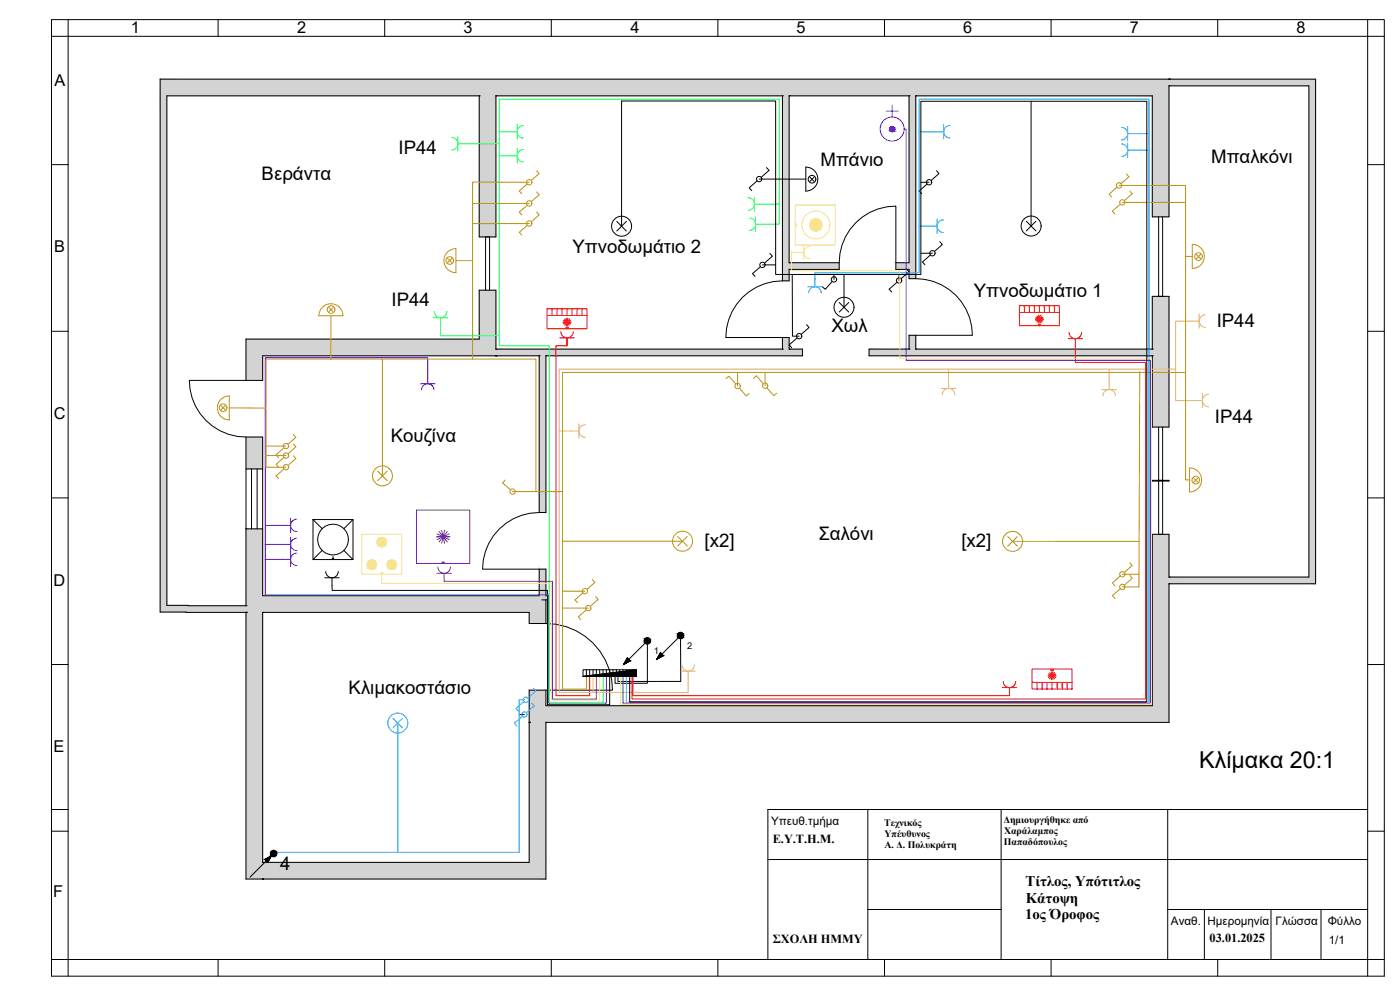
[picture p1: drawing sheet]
<svg xmlns="http://www.w3.org/2000/svg" width="420mm" height="297mm" viewBox="0 0 420 297" stroke-linecap="round" stroke-linejoin="round" font-family="sans-serif">
<!-- layer: 0 -->
<g fill="none" stroke="#000" stroke-width=".3">
<path d="M15.5 5.9h399.9v287h-399.9zM15.5 10.9h399.9M20.4 5.9v287M65.4 5.9v5M115.5 5.9v5M165.4 5.9v5M215.4 5.9v5M265.5 5.9v5M315.4 5.9v5M365.5 5.9v5M410.5 5.9v287M15.5 49.4h4.9"/>
<path d="M410.5 49.4h4.9M15.5 99.4h4.9M410.5 99.4h4.9M15.5 149.4h4.9M410.5 149.4h4.9M15.5 199.4h4.9M410.5 199.4h4.9M15.5 242.9h4.9M15.5 249.4h4.9M230.5 257.9h180M260.4 242.9v45M300.5 242.9v45"/>
<path d="M350.4 257.9h.1M350.4 242.9v45M410.5 242.9h-180v45M410.5 249.4h4.9M260.4 272.9h40.1M350.4 272.9h.1M350.4 272.9h60.1M361.5 272.9v15M381.4 272.9v15M396.5 272.9v15M15.5 287.9h399.9M65.4 287.9v5"/>
<path d="M115.5 287.9v5M165.4 287.9v5M215.4 287.9v5M265.5 287.9v5M315.4 287.9v5M365.5 287.9v5"/>
</g>
<!-- layer: __TS__Wall -->
<g fill="none" stroke="#d3d3d3" stroke-width=".3">
<path d="M48.1 23.8h302.7l-5 5h-295.7zM48.1 23.8l2 5v152.8l-2 2zM143.8 28.8h5v42.3h-5zM234.8 28.8h2v55.5h-2zM272.8 28.8h2v54.8h-2zM345.8 28.8l5-5v41.3h-5zM350.8 23.8h44l-2 2h-42zM392.8 25.8l2-2v151.4l-2-2zM236.8 78.8h15.1v2h-15.1zM268.9 78.8h4.9v2h-4.9zM143.8 87.1h5v19.7l-5-5zM345.8 88.9h5v39.2h-5z"/>
<path d="M73.8 101.8l5 5v7.3h-5zM73.8 101.8h70l5 5h-70zM148.8 104.8h92v2h-92zM161.8 106.8h2v47h-2zM234.8 101.3h2v3.5h-2zM260.8 104.8h85v2h-85zM272.8 100.6h2v4.2h-2zM73.8 131.1h5v9.6h-5zM73.8 158.7h5v20l-5 5zM345.8 144.1h5v.2h-5zM161.8 170.8h2v9.2h-2zM345.8 160.3h5v56.4l-5-5z"/>
<path d="M350.8 173.2h42l2 2h-44zM50.1 181.6h6.4v2h-8.4zM55.8 181.7h18v2h-18zM73.8 183.7l5-5h85l-5 5zM73.8 183.7h5v80h-5zM158.8 183.7l5-5v8.4h-5zM158.8 207.1h5v4.6l-5 5zM158.8 216.7l5-5h182l5 5zM158.8 216.7h5v47l-5-5zM78.8 258.7h80l5 5h-85z"/>
</g>
<g fill="#d3d3d3" stroke="#d3d3d3" stroke-width=".3">
<path d="M73.8 101.8l5 5h-5z"/>
<path d="M73.8 158.7h5v20z"/>
<path d="M158.8 207.1h5v4.6z"/>
<path d="M158.8 183.7l5-5v5z"/>
<path d="M143.8 87.1h5v14.7z"/>
<path d="M394.8 23.8v2h-2z"/>
<path d="M392.8 25.8h2v147.4z"/>
<path d="M345.8 160.3h5v51.4z"/>
<path d="M48.1 23.8l2 5h-2z"/>
<path d="M48.1 28.8h2v152.8z"/>
<path d="M345.8 28.8l5-5v5z"/>
<path d="M158.8 216.7h5v42z"/>
<path d="M268.9 78.8l4.9 2v-2zM268.9 78.8l4.9 2h-4.9z"/>
<path d="M73.8 106.8l5 7.3v-7.3zM73.8 106.8l5 7.3h-5z"/>
<path d="M73.8 131.1l5 9.6v-9.6zM73.8 131.1l5 9.6h-5z"/>
<path d="M73.8 158.7v20h5zM73.8 178.7h5l-5 5z"/>
<path d="M158.8 207.1v4.6h5zM158.8 211.7h5l-5 5z"/>
<path d="M78.8 178.7l80 5 5-5zM78.8 178.7l80 5h-85z"/>
<path d="M148.8 104.8l92 2v-2zM148.8 104.8l92 2h-92z"/>
<path d="M158.8 183.7l5 3.4v-3.4zM158.8 183.7l5 3.4h-5z"/>
<path d="M236.8 78.8l15.1 2v-2zM236.8 78.8l15.1 2h-15.1z"/>
<path d="M260.8 104.8l85 2v-2zM260.8 104.8l85 2h-85z"/>
<path d="M73.8 101.8l75 5-5-5zM73.8 101.8l75 5h-70z"/>
<path d="M272.8 28.8l2 54.8v-54.8zM272.8 28.8l2 54.8h-2z"/>
<path d="M161.8 106.8l2 47v-47zM161.8 106.8l2 47h-2z"/>
<path d="M143.8 87.1v14.7h5zM143.8 101.8h5v5z"/>
<path d="M143.8 28.8l5 42.3v-42.3zM143.8 28.8l5 42.3h-5z"/>
<path d="M163.8 211.7l187 5-5-5zM158.8 216.7l5-5 187 5z"/>
<path d="M272.8 100.6l2 4.2v-4.2zM272.8 100.6l2 4.2h-2z"/>
<path d="M55.8 181.7l18 2v-2zM55.8 181.7l18 2h-18z"/>
<path d="M48.1 23.8l297.7 5 5-5zM48.1 23.8l297.7 5h-295.7z"/>
<path d="M234.8 101.3l2 3.5v-3.5zM234.8 101.3l2 3.5h-2z"/>
<path d="M234.8 28.8l2 55.5v-55.5zM234.8 28.8l2 55.5h-2z"/>
<path d="M350.8 23.8l42 2 2-2zM350.8 23.8l42 2h-42z"/>
<path d="M350.8 173.2l44 2-2-2zM350.8 173.2l44 2h-44z"/>
<path d="M161.8 170.8l2 9.2v-9.2zM161.8 170.8l2 9.2h-2z"/>
<path d="M50.1 181.6l6.4 2v-2zM50.1 181.6l6.4 2h-8.4z"/>
<path d="M392.8 25.8v147.4h2zM392.8 173.2h2v2z"/>
<path d="M345.8 160.3v51.4h5zM345.8 211.7h5v5z"/>
<path d="M73.8 183.7l5 80v-80zM73.8 183.7l5 80h-5z"/>
<path d="M78.8 258.7l85 5-5-5zM78.8 258.7l85 5h-85z"/>
<path d="M345.8 88.9l5 39.2v-39.2zM345.8 88.9l5 39.2h-5z"/>
<path d="M48.1 28.8v152.8h2zM48.1 181.6h2l-2 2z"/>
<path d="M345.8 28.8l5 36.3v-36.3zM345.8 28.8l5 36.3h-5z"/>
<path d="M345.8 144.1l5 .2v-.2zM345.8 144.1l5 .2h-5z"/>
<path d="M158.8 216.7v42h5zM158.8 258.7h5v5z"/>
</g>
<g fill="none" stroke="#000" stroke-width=".3">
<path d="M143.8 28.8h.1M143.8 28.8h-93.7v152.8l23.7 .1M143.8 28.8v42.3M148.8 28.8h.1M148.8 28.8h86M148.8 28.8v42.3M234.8 28.8h.1M234.8 28.8v55.5M236.8 28.8h.1M236.8 28.8h36M236.8 28.8v50M272.8 28.8h.1"/>
<path d="M272.8 28.8v50h-3.9M274.8 28.8h.1M274.8 28.8h71v36.3M274.8 28.8v54.8M350.8 23.8h.1M350.8 25.8h.1M350.8 25.8h42v147.4h-42M350.8 25.8v39.3M236.8 78.8h.1M236.8 78.8h15.1M143.8 87.1v14.7h-70v12.3M148.8 87.1v17.7"/>
<path d="M236.8 80.8h.1M236.8 80.8v3.5M236.8 80.8h15.1M268.9 80.8h3.9v2.8M345.8 88.9v15.9M350.8 88.9v39.2M148.8 106.8h.1M148.8 104.8h.1M148.8 104.8h86M161.8 106.8h.1M161.8 106.8h-83v7.3M161.8 106.8v47"/>
<path d="M163.8 106.8h.1M163.8 106.8v47M234.8 104.8h.1M234.8 101.3v3.5M236.8 104.8h.1M236.8 104.8h4v2h-77M236.8 101.3v3.5M272.8 104.8h.1M272.8 104.8h-12v2h85M272.8 100.6v4.2M274.8 104.8h.1M274.8 104.8h71"/>
<path d="M274.8 100.6v4.2M345.8 104.8h.1M345.8 106.8h.1M345.8 106.8v21.3M73.8 131.1v9.6M78.8 131.1v9.6M73.8 158.7v23M78.8 158.7v20h83v-7.9M345.8 144.1v.2M350.8 144.1v.2M162.6 180h1.2M163.8 178.7h.1"/>
<path d="M163.8 180h.1M163.8 170.8v7.9M163.8 180v7.1M345.8 160.3v51.4h-182v-4.6M350.8 173.2h.1M350.8 175.2h.1M350.8 175.2h44v-151.4h-346.7v159.8l25.7 .1M350.8 160.3v12.9M350.8 175.2v41.5h-187M73.8 183.7h.1M73.8 181.7h.1M73.8 183.7v80h90v-47"/>
<path d="M78.8 183.7h.1M78.8 183.7h80v3.4M78.8 183.7v75M158.8 216.7h.1M158.8 207.1v51.6h-80M163.8 216.7h.1M78.8 258.7h.1M78.8 263.7h.1"/>
</g>
<!-- layer: __TS__Window -->
<path d="M73.8 140.7h5v18h-5zM75.5 140.7v18M77.2 140.7v18" fill="none" stroke="#000" stroke-width=".3"/>
<!-- layer: __TS__Door -->
<g fill="none" stroke="#000" stroke-width=".3">
<path d="M143.8 71.1h5M345.8 65.1h5M347.7 65.1v23.8h1.2v-23.8M143.8 87.1h5M145.7 87.1v-16h1.2v16M236.8 84.3a17.2 17.2 0 0 0-19 17h19M251.9 80.8a17.2 17.2 0 0 1 17-19v19M272.8 83.6a17.2 17.2 0 0 1 19 17h-19M345.8 88.9h5M78.8 114.1h-22a17 17 0 0 0 17 17h5M345.8 128.1h5M347.7 128.1v16h1.2v-16"/>
<path d="M163.8 153.8a17.2 17.2 0 0 0-19 17h19M345.8 144.3h5M345.8 144.1h5M347.7 144.3v16h1.2v-16M345.8 160.3h5M158.8 187.1h5a20 20 0 0 1 20 20h-25"/>
</g>
<!-- layer: __TS__eSymbol -->
<g fill="none" stroke="#f00" stroke-width=".3">
<path d="M164.2 92.7h12v6h-12zM164.2 94.7h12M165.7 92.7v2M167.2 92.7v2M168.7 92.7v2M169 96.7h2.4M169.1 96.1l2.2 1.1M169.4 95.7l1.5 1.9M169.8 98.3l.4 .4 .4-.4M169.9 95.5l.5 2.3M170.2 92.7v2M170.2 98.1v.6"/>
<path d="M170.4 95.5l-.5 2.3M170.9 95.7l-1.5 1.9M171.3 96.1l-2.2 1.1M171.7 92.7v2M173.2 92.7v2M174.7 92.7v2M305.9 91.7h12v6h-12zM305.9 93.7h12M307.4 91.7v2M308.9 91.7v2M310.4 91.7v2M310.7 95.7h2.4"/>
<path d="M310.9 95.2l2.1 1.1M311.2 94.8l1.5 1.9M311.5 97.3l.4 .4M311.7 94.6l.5 2.3M311.9 91.7v2M311.9 97.1v.6M312.2 94.6l-.5 2.3M312.3 97.3l-.4 .4M312.7 94.8l-1.5 1.9M313 95.2l-2.1 1.1M313.4 91.7v2M314.9 91.7v2"/>
<path d="M316.4 91.7v2M309.8 200.8h12v6h-12zM309.8 204.8h12M311.3 204.8v2M312.8 204.8v2M314.3 204.8v2M314.6 202.8h2.3M314.7 202.2l2.1 1.1M315 201.8l1.5 1.9M315.4 201.1l.4-.3v.5M315.5 201.6l.5 2.3M315.8 200.8l.4 .3"/>
<path d="M315.8 204.8v2M316 201.6l-.5 2.3M316.5 201.8l-1.5 1.9M316.8 202.2l-2.1 1.1M317.3 204.8v2M318.8 204.8v2M320.3 204.8v2"/>
</g>
<g fill="none" stroke="#b59814" stroke-width=".3">
<path d="M158.2 55.2l-2.3 2.1 .7 .9M161.1 51.2l.7 .9-2.4 2.1M161.1 57.6l.7 .8-2.4 2.1M335.2 56.2l-2.4 2.1 .8 .8M338.1 52.2l.7 .8-2.4 2.1M339.1 57.3l.7 .8-2.4 2.1M134.3 75.7a3.6 3.6 0 0 1 2.5-1.1v7.2a3.6 3.6 0 0 1-3.3-2.2 3.6 3.6 0 0 1 .8-3.9zM134.3 77.5l1.3 1.3M135.6 77.5l-1.3 1.3M158.2 61.6l-2.3 2.1 .7 .8M158.2 67.6l-2.3 2.1 .7 .8M161.1 63.6l.7 .9-2.4 2.1"/>
<path d="M336.2 61.3l-2.3 2 .7 .9M357.8 73.3a3.6 3.6 0 0 1 3.6 3.6 3.6 3.6 0 0 1-3.6 3.6zM359.1 76.4l1.2 1.2M360.3 76.4l-1.2 1.2M96.8 92.2a3.6 3.6 0 0 1 3.9-.8 3.6 3.6 0 0 1 2.2 3.3h-7.2a3.6 3.6 0 0 1 1.1-2.5zM98.7 92.3l1.3 1.2M100 92.3l-1.3 1.2M66.3 119.8a3.6 3.6 0 0 1 2.5-1v7.2a3.6 3.6 0 0 1-3.3-2.2 3.6 3.6 0 0 1 .8-4zM217.9 113.6l.8-.7 2.1 2.3M221.9 116.4l2.1 2.4 .8-.7M226.2 113.5l.8-.7 2.1 2.4M230.1 116.3l2.1 2.4 .9-.7"/>
<path d="M66.3 121.7l1.3 1.3M67.6 121.7l-1.3 1.3M85.2 137.2l-2.4 2.1 .8 .9M85.2 134.4l-2.4 2 .8 .9M88.1 136.7l.7 .9-2.4 2.1M88.1 130.4l.7 .8-2.4 2.1M88.1 133.2l.7 .9-2.4 2.1M85.2 140.7l-2.4 2.1 .8 .8M113.3 141.3l2.9 2.9M116.2 141.3l-2.9 2.9M151.6 144l-.8 .9 2.4 2.1M357 140.4a3.6 3.6 0 0 1 3.6 3.6 3.6 3.6 0 0 1-3.6 3.6z"/>
<path d="M358.2 143.4l1.3 1.3M359.5 143.4l-1.3 1.3M174.9 177.9l-2.3 2.1 .7 .8M177.8 173.9l.7 .9-2.4 2M178.8 179l.7 .8-2.3 2.1M203.4 160.9l2.9 2.9M206.3 160.9l-2.9 2.9M302.4 161l2.9 2.9M305.3 161l-2.9 2.9M336.2 176.6l-2.3 2.1 .7 .9M336.2 172.8l-2.3 2.1 .7 .9M339.1 172.6l.7 .9-2.4 2.1"/>
<path d="M339.1 168.8l.7 .9-2.4 2.1M175.9 183l-2.3 2.1 .7 .8"/>
<circle cx="158.8" cy="54.7" r=".8"/>
<circle cx="335.8" cy="55.6" r=".8"/>
<circle cx="135" cy="78.2" r="1.15"/>
<circle cx="158.8" cy="67.1" r=".8"/>
<circle cx="158.8" cy="61" r=".8"/>
<circle cx="336.8" cy="60.7" r=".8"/>
<circle cx="359.7" cy="77" r="1.15"/>
<circle cx="99.4" cy="92.9" r="1.15"/>
<circle cx="221.4" cy="115.8" r=".8"/>
<circle cx="229.6" cy="115.7" r=".8"/>
<circle cx="67" cy="122.3" r="1.15"/>
<circle cx="85.8" cy="133.8" r=".8"/>
<circle cx="85.8" cy="136.7" r=".8"/>
<circle cx="85.8" cy="140.2" r=".8"/>
<circle cx="114.8" cy="142.8" r="3"/>
<circle cx="153.8" cy="147.5" r=".8"/>
<circle cx="358.9" cy="144" r="1.15"/>
<circle cx="175.6" cy="177.4" r=".8"/>
<circle cx="204.8" cy="162.4" r="3"/>
<circle cx="303.9" cy="162.4" r="3"/>
<circle cx="336.8" cy="172.3" r=".8"/>
<circle cx="336.8" cy="176.1" r=".8"/>
<circle cx="176.6" cy="182.5" r=".8"/>
</g>
<!-- layer: __TS__CableLine -->
<g fill="none" stroke="#000" stroke-width=".3">
<path d="M309.4 30.4v37.4M227.8 53.7h14M276.4 54.7h2.4M186.5 67.9v-37.6h46.3v52.1h43.6v-52h67.8v180.2h-155.2v-7.6M228.8 79.5h4M276.4 76h3.4M237.8 82.4v18.5h2M250.3 82.4v1.4M253.3 82.4v9.8M269.8 82.4v1.8M99.6 175.7l.1 1.5h64.6v34.3h18.7v-8.5M194.3 192.4v12.6h-9.7v-2.2"/>
<path d="M204.2 190.7l.1 13.8h-18.8v-1.8M155.8 214.4h1.6"/>
</g>
<!-- layer: __TS__eSymbol -->
<g fill="none" stroke="#663398" stroke-width=".3">
<path d="M125 153.1h16v16h-16zM131.8 159.5l2.4 3.1M132.5 159.1l.9 3.9M133.4 159.1l-.9 3.9M134.2 159.5l-2.4 3.1M131 161.1h4M131.1 172h4.3M131.2 160.2l3.6 1.7M131.4 170.1a1.88 1.88 0 0 0 1.9 1.9 1.88 1.88 0 0 0 1.9-1.9M132.6 168.7l.4 .4M133 168.5v.6l.4-.4M133.3 172v2.4"/>
<path d="M134.8 160.2l-3.6 1.7"/>
</g>
<!-- layer: __TS__CableLine -->
<path d="M357.5 96.3h-4.7v14.5M284.7 110.8v3.3M332.9 110.8h19.9v9.4h5.7M332.9 114.5v-3.7h-165.1v96.9h10.2v-4.7M167.8 129.3h3.6M206.5 203.8v3.9h-28.5" fill="none" stroke="#f29f6f" stroke-width=".3"/>
<!-- layer: __TS__eSymbol -->
<g fill="none" stroke="#000" stroke-width=".3">
<path d="M227.2 54.3l-2.4 2.1 .8 .8M230.1 50.3l.7 .8-2.4 2.1M241.8 50.1a3.6 3.6 0 0 1 3.6 3.6 3.6 3.6 0 0 1-3.6 3.6zM243.1 53.2l1.2 1.2M244.3 53.2l-1.2 1.2M278.2 55.2l-2.4 2.1 .8 .9M281.1 51.2l.7 .9-2.4 2.1M185.1 66.4l2.9 2.9M188 66.4l-2.9 2.9M231.1 76l.7 .9-2.4 2.1M279.2 76.5l-2.4 2.1 .8 .8M282.1 72.5l.7 .9-2.4 2.1"/>
<path d="M308 66.4l2.9 2.9M310.9 66.4l-2.9 2.9M228.2 80l-2.4 2.1 .8 .8M242.1 97.4l.7 .9-2.4 2M249.8 84.4l-2.1 2.4-.9-.7M251.9 90.8l2.8 2.8M254.7 90.8l-2.8 2.8M269.2 84.7l-2.4 2.1 .8 .8M272.1 80.7l.7 .8-2.4 2.1M239.2 101.4l-2.4 2.1 .8 .8M93.9 155.9h12v12h-12zM93.9 155.9l2.8 2.7"/>
<path d="M105.9 155.9l-2.7 2.7M96.7 165.1l-2.8 2.8M97.5 173.4h4.3M97.8 171.5a1.88 1.88 0 0 0 1.8 1.9 1.88 1.88 0 0 0 1.9-1.9M99.6 173.4v2.3M99.7 167.5l.2 .4M99.9 167v.9M100.2 167.5l-.3 .4M103.2 165.1l2.7 2.8M188.3 197.4l.8 .9-1.9 1 1.1-1.9 .8 .9-1.9 1zM193.6 193l-6.4 6.4M198.2 195.8l.9 .9-2 1.1 1.1-2 .9 .9-2 1.1z"/>
<path d="M203.5 191.4l-6.3 6.4M175 201h16v2h-16zM175 203l16-2v2zM176 201v2M177 201v2M178 201v2M179 201v2M180 201v2M181 201v2M182 201v2M183 201v2M184 201v2"/>
<path d="M185 201v2M186 201v2M187 201v2M188 201v2M189 201v2M190 201v2M79.5 257.9l1.9-1.1-1 1.9-.9-.8 1.9-1.1-1 1.9zM81.4 256.8l-6.4 6.4"/>
<circle cx="227.8" cy="53.7" r=".8"/>
<circle cx="243.7" cy="53.8" r="1.15"/>
<circle cx="278.8" cy="54.7" r=".8"/>
<circle cx="186.5" cy="67.9" r="3"/>
<circle cx="228.8" cy="79.5" r=".8"/>
<circle cx="279.8" cy="76" r=".8"/>
<circle cx="309.5" cy="67.8" r="3"/>
<circle cx="250.3" cy="83.8" r=".8"/>
<circle cx="253.3" cy="92.2" r="3"/>
<circle cx="269.8" cy="84.1" r=".8"/>
<circle cx="239.8" cy="100.9" r=".8"/>
<circle cx="99.9" cy="161.9" r="4.6"/>
<circle cx="194.3" cy="192.3" r=".99"/>
<circle cx="194.3" cy="192.3" r=".79"/>
<circle cx="204.2" cy="190.7" r=".99"/>
<circle cx="204.2" cy="190.7" r=".79"/>
<circle cx="82.1" cy="256.1" r=".99"/>
<circle cx="82.1" cy="256.1" r=".79"/>
</g>
<!-- layer: __TS__CableLine -->
<path d="M119.4 217v38.7M157.4 209.9h-1.6v45.8h-74l.3 .4" fill="none" stroke="#08f" stroke-width=".3"/>
<!-- layer: __TS__eSymbol -->
<path d="M126.2 115.1h4.3M126.5 117a1.88 1.88 0 0 1 1.9-1.9 1.88 1.88 0 0 1 1.8 1.9M128.4 112.8v2.3M84.8 157.6h2.4M87.2 155.5v4.3M89.1 155.8a1.88 1.88 0 0 0-1.9 1.8 1.88 1.88 0 0 0 1.9 1.9M84.8 163.3h2.4M84.8 167.8h2.4M87.2 161.2v4.3M87.2 165.7v4.3M89.1 161.5a1.88 1.88 0 0 0-1.9 1.8 1.88 1.88 0 0 0 1.9 1.9M89.1 165.9a1.88 1.88 0 0 0-1.9 1.9 1.88 1.88 0 0 0 1.9 1.9" fill="none" stroke="#70f" stroke-width=".3"/>
<g fill="none" stroke="#00ff48" stroke-width=".3">
<path d="M152.8 39.6h2.4M155.2 37.4v4.3M157.1 37.7a1.88 1.88 0 0 0-1.9 1.9 1.88 1.88 0 0 0 1.9 1.8M135.6 41.2a1.88 1.88 0 0 1 1.8 1.9 1.88 1.88 0 0 1-1.8 1.9M137.4 41v4.3M137.4 43.1h2.4M152.8 46.7h2.4M155.2 44.6v4.3M157.1 44.8a1.88 1.88 0 0 0-1.9 1.9 1.88 1.88 0 0 0 1.9 1.9M224.6 59.4a1.88 1.88 0 0 1 1.8 1.8 1.88 1.88 0 0 1-1.8 1.9M226.4 59.1v4.3M224.9 65.4a1.88 1.88 0 0 1 1.9 1.9 1.88 1.88 0 0 1-1.9 1.9"/>
<path d="M226.4 61.3h2.4M226.7 67.3h2.4M226.7 65.1v4.4M130 95.4h4.4M130.3 93.5a1.88 1.88 0 0 0 1.9 1.9 1.88 1.88 0 0 0 1.9-1.9M132.2 95.4v2.4"/>
</g>
<path d="M336.6 38.2a1.88 1.88 0 0 1 1.8 1.9 1.88 1.88 0 0 1-1.8 1.9M338.4 38v4.3M336.6 43.2a1.88 1.88 0 0 1 1.8 1.9 1.88 1.88 0 0 1-1.8 1.8M338.4 42.9v4.3M338.4 45.1h2.4M338.4 40.1h2.4" fill="none" stroke="#008cff" stroke-width=".3"/>
<g fill="none" stroke="#f29f6f" stroke-width=".3">
<path d="M357.5 96.3h2.4M359.9 94.2v4.3M361.8 94.5a1.88 1.88 0 0 0-1.9 1.8 1.88 1.88 0 0 0 1.9 1.9M282.5 116.5h4.3M282.8 118.4a1.88 1.88 0 0 1 1.9-1.9 1.88 1.88 0 0 1 1.9 1.9M284.7 114.1v2.4M330.7 116.9h4.3M331 118.8a1.88 1.88 0 0 1 1.9-1.9 1.88 1.88 0 0 1 1.9 1.9M332.9 114.5v2.4M360.9 118v4.3M362.7 118.3a1.88 1.88 0 0 0-1.8 1.9 1.88 1.88 0 0 0 1.8 1.9M171.4 129.3h2.3"/>
<path d="M173.7 127.2v4.3M175.6 127.5a1.88 1.88 0 0 0-1.9 1.8 1.88 1.88 0 0 0 1.9 1.9M358.5 120.2h2.4M204.7 199.5a1.88 1.88 0 0 0 1.8 1.9 1.88 1.88 0 0 0 1.9-1.9M204.4 201.4h4.3M206.5 201.4v2.4"/>
</g>
<path d="M280.8 39.5h2.4M283.2 37.4v4.3M285.1 37.7a1.88 1.88 0 0 0-1.9 1.8 1.88 1.88 0 0 0 1.9 1.9M278.8 67.9h2.4M281.2 65.7v4.3M283.1 66a1.88 1.88 0 0 0-1.9 1.9 1.88 1.88 0 0 0 1.9 1.9M242.4 86h4.4M242.7 87.9a1.88 1.88 0 0 1 1.9-1.9 1.88 1.88 0 0 1 1.9 1.9M244.6 83.6v2.4" fill="none" stroke="#09f" stroke-width=".3"/>
<g fill="none" stroke="#f8e38c" stroke-width=".3">
<path d="M238.7 61.5h12v12h-12zM238.7 67.5l.4 .4M238.7 67.5h.6M238.8 75.8h2.4M239.1 67.1l-.4 .4M241.2 73.6v4.3M243.1 73.9a1.88 1.88 0 0 0-1.9 1.8 1.88 1.88 0 0 0 1.9 1.9M108.6 160.2h12v12.1h-12zM114.2 171.8l.4 .5M114.6 171.6v.7M115 171.8l-.4 .5"/>
<circle cx="244.9" cy="67.5" r="4.2"/>
<circle cx="244.9" cy="67.5" r="1.8"/>
</g>
<g fill="#f8e38c" stroke="#f8e38c" stroke-width=".3">
<path d="M244.6 65.7h.5z"/>
<path d="M244.3 69.2h1.1z"/>
<path d="M244.6 65.7l.8 .1zM244.3 65.8h1.1z"/>
<path d="M244.3 65.8l1.3 .1zM244.1 65.9h1.5z"/>
<path d="M244.1 65.9l1.8 .1zM243.9 66h2z"/>
<path d="M243.9 66l2.2 .2-.2-.2zM243.6 66.2l.3-.2 2.2 .2z"/>
<path d="M243.6 66.2l2.7 .2-.2-.2zM243.6 66.2l2.7 .2h-2.9z"/>
<path d="M243.4 66.4l3 .2-.1-.2zM243.4 66.4l3 .2h-3.1z"/>
<path d="M243.3 66.6l3.2 .3-.1-.3zM243.3 66.6l3.2 .3h-3.3z"/>
<path d="M243.2 66.9l3.4 .2-.1-.2zM243.2 66.9l3.4 .2h-3.5z"/>
<path d="M243.1 67.1l3.6 .3-.1-.3zM243.1 67.1l3.6 .3h-3.6z"/>
<path d="M243.1 67.4l3.6 .2v-.2zM243.1 67.4l3.6 .2h-3.6z"/>
<path d="M243.1 67.6l3.5 .3 .1-.3zM243.1 67.6l3.5 .3h-3.5z"/>
<path d="M243.1 67.9l3.4 .3 .1-.3zM243.1 67.9l3.4 .3h-3.3z"/>
<path d="M243.2 68.2l3.2 .2 .1-.2zM243.2 68.2l3.2 .2h-3.1z"/>
<path d="M243.3 68.4l3 .2 .1-.2zM243.3 68.4l3 .2h-2.9z"/>
<path d="M243.4 68.6l2.7 .2 .2-.2zM243.4 68.6l2.7 .2h-2.5z"/>
<path d="M243.6 68.8l2.3 .2 .2-.2zM243.6 68.8l2.3 .2h-2z"/>
<path d="M243.9 69h2zM243.9 69l1.7 .1z"/>
<path d="M244.1 69.1h1.5zM244.1 69.1l1.3 .1z"/>
<path d="M244.3 69.2l.8 .1zM244.6 69.3h.5z"/>
<path d="M114.4 161.3h.5zM114.2 161.3h.7z"/>
<path d="M114.2 161.3l.9 .1zM114 161.4h1.1z"/>
<path d="M114 161.4l1.3 .1zM113.8 161.5h1.5z"/>
<path d="M113.8 161.5l1.7 .1zM113.6 161.6h1.9z"/>
<path d="M113.6 161.6l2.1 .2-.2-.2zM113.6 161.6l2.1 .2h-2.2z"/>
<path d="M113.5 161.8l2.3 .2-.1-.2zM113.5 161.8l2.3 .2h-2.5z"/>
<path d="M113.3 162l2.6 .2-.1-.2zM113.3 162l2.6 .2h-2.7z"/>
<path d="M113.2 162.2l2.7 .2v-.2zM113.2 162.2l2.7 .2h-2.7z"/>
<path d="M113.2 162.4l2.8 .3-.1-.3zM113.2 162.4l2.8 .3h-2.8z"/>
<path d="M113.2 162.7l2.7 .2 .1-.2zM113.2 162.7l2.7 .2h-2.7z"/>
<path d="M113.2 162.9l2.7 .2v-.2zM113.2 162.9l2.7 .2h-2.7z"/>
<path d="M113.2 163.1l2.6 .2 .1-.2zM113.2 163.1l2.6 .2h-2.5z"/>
<path d="M113.3 163.3l2.4 .2 .1-.2zM113.3 163.3l2.4 .2h-2.2z"/>
<path d="M113.5 163.5l2 .2 .2-.2zM113.5 163.5l2 .2h-1.9z"/>
<path d="M113.6 163.7h1.9zM113.6 163.7l1.7 .1z"/>
<path d="M113.8 163.8h1.5zM113.8 163.8l1.3 .1z"/>
<path d="M114 163.9h1.1zM114 163.9l.9 .1z"/>
<path d="M114.2 164h.7zM114.2 164h.5z"/>
<path d="M111.4 168.1h.5zM111.2 168.1h.7z"/>
<path d="M111.2 168.1l.9 .1zM111 168.2h1.1z"/>
<path d="M111 168.2l1.3 .1zM110.8 168.3h1.5z"/>
<path d="M110.8 168.3l1.7 .1zM110.6 168.4h1.9z"/>
<path d="M110.6 168.4l2.1 .2-.2-.2zM110.6 168.4l2.1 .2h-2.2z"/>
<path d="M110.5 168.6l2.3 .2-.1-.2zM110.5 168.6l2.3 .2h-2.5z"/>
<path d="M110.3 168.8l2.6 .2-.1-.2zM110.3 168.8l2.6 .2h-2.7z"/>
<path d="M110.2 169l2.7 .2v-.2zM110.2 169l2.7 .2h-2.7z"/>
<path d="M110.2 169.2l2.8 .2-.1-.2zM110.2 169.2l2.8 .2h-2.8z"/>
<path d="M110.2 169.4l2.7 .3 .1-.3zM110.2 169.4l2.7 .3h-2.7z"/>
<path d="M110.2 169.7l2.7 .2v-.2zM110.2 169.7l2.7 .2h-2.7z"/>
<path d="M110.2 169.9l2.6 .2 .1-.2zM110.2 169.9l2.6 .2h-2.5z"/>
<path d="M110.3 170.1l2.4 .2 .1-.2zM110.3 170.1l2.4 .2h-2.2z"/>
<path d="M110.5 170.3l2 .2 .2-.2zM110.5 170.3l2 .2h-1.9z"/>
<path d="M110.6 170.5h1.9zM110.6 170.5l1.7 .1z"/>
<path d="M110.8 170.6h1.5zM110.8 170.6l1.3 .1z"/>
<path d="M111 170.7h1.1zM111 170.7l.9 .1z"/>
<path d="M111.2 170.8h.7zM111.2 170.8h.5z"/>
<path d="M117.4 168.1h.5zM117.2 168.1h.7z"/>
<path d="M117.2 168.1l.9 .1zM117 168.2h1.1z"/>
<path d="M117 168.2l1.3 .1zM116.8 168.3h1.5z"/>
<path d="M116.8 168.3l1.7 .1zM116.6 168.4h1.9z"/>
<path d="M116.6 168.4l2.1 .2-.2-.2zM116.6 168.4l2.1 .2h-2.2z"/>
<path d="M116.5 168.6l2.3 .2-.1-.2zM116.5 168.6l2.3 .2h-2.5z"/>
<path d="M116.3 168.8l2.6 .2-.1-.2zM116.3 168.8l2.6 .2h-2.7z"/>
<path d="M116.2 169l2.7 .2v-.2zM116.2 169l2.7 .2h-2.7z"/>
<path d="M116.2 169.2l2.8 .2-.1-.2zM116.2 169.2l2.8 .2h-2.8z"/>
<path d="M116.2 169.4l2.7 .3 .1-.3zM116.2 169.4l2.7 .3h-2.7z"/>
<path d="M116.2 169.7l2.7 .2v-.2zM116.2 169.7l2.7 .2h-2.7z"/>
<path d="M116.2 169.9l2.6 .2 .1-.2zM116.2 169.9l2.6 .2h-2.5z"/>
<path d="M116.3 170.1l2.4 .2 .1-.2zM116.3 170.1l2.4 .2h-2.2z"/>
<path d="M116.5 170.3l2 .2 .2-.2zM116.5 170.3l2 .2h-1.9z"/>
<path d="M116.6 170.5h1.9zM116.6 170.5l1.7 .1z"/>
<path d="M116.8 170.6h1.5zM116.8 170.6l1.3 .1z"/>
<path d="M117 170.7h1.1zM117 170.7l.9 .1z"/>
<path d="M117.2 170.8h.7zM117.2 170.8h.5z"/>
</g>
<!-- layer: __TS__CableLine -->
<path d="M128.4 112.8v-5.5h-48.8v71.2h85.1v32.5h17.3v-8M79.6 157.6h5.2M79.5 167.8h5.3M79.5 163.3h5.3" fill="none" stroke="#70f" stroke-width=".3"/>
<path d="M149.8 39.6h3M139.8 43.1h10M149.8 46.7h3M228.8 61.3h5M229.1 67.3h4.7v-37.5h-84v74h15v106.9h16.2v-7.7M132.2 97.8v2.9h17.6" fill="none" stroke="#00ff48" stroke-width=".3"/>
<path d="M275.8 39.5v28.3l3 .1M275.8 67.9v13.9h-31.2v1.8" fill="none" stroke="#09f" stroke-width=".3"/>
<path d="M280.8 39.5h-5v-9.7h69v180.9h-156.8v-7.7M340.8 45.1h4M340.8 40.1h4" fill="none" stroke="#008cff" stroke-width=".3"/>
<path d="M170.2 101.8v2h-3.4v104.9h10.2v-5.7M322.7 104v4.8h21.1v100.9h-154.2v-6.7M190 203v5.7h112.9" fill="none" stroke="#f00" stroke-width=".3"/>
<g fill="none" stroke="#b59814" stroke-width=".3">
<path d="M158.8 54.7l-17-.1v23.6M335.8 55.6h20v5.1M136.8 78.2h5v29.6M141.8 61.1h17M141.8 67.1h17M336.8 60.7h19v16.2M357.8 76.9h-2v34.8h-187v95.1h7.2v-3.8M99.3 94.7v13.1M114.8 107.8v35M221.4 111.7v4.1M229.6 111.7v4M342.1 111.5l-.3 60.8h-5"/>
<path d="M355.8 111.7v32.3h1.2M68.8 122.4h11v-14.6h81v39.7M79.8 122.4v17.8h6M79.8 133.8h6M79.8 136.7h6M153.8 147.5h15M168.8 177.4h6.7M168.8 162.4h36M303.9 162.4h38M341.8 172.3v3.8h-5M168.8 182.5h7.8"/>
</g>
<path d="M271.3 38.8l.6-.1v69.4h73.3v102.9h-158.2v-8" fill="none" stroke="#7f00ff" stroke-width=".3"/>
<!-- layer: __TS__eSymbol -->
<path d="M168.3 99.5a1.88 1.88 0 0 0 1.9 1.9 1.88 1.88 0 0 0 1.9-1.9M320.9 99.7a1.88 1.88 0 0 0 1.8 1.9 1.88 1.88 0 0 0 1.9-1.9M168 101.4h4.3M170.2 101.4v2.4M320.6 101.6h4.3M322.7 101.6v2.4M300.8 206.3h4.3M301.1 204.4a1.88 1.88 0 0 0 1.8 1.9 1.88 1.88 0 0 0 1.9-1.9M302.9 206.3v2.4" fill="none" stroke="#ff0015" stroke-width=".3"/>
<!-- layer: __TS__CableLine -->
<path d="M237.6 75.3v5.9h32.4v26.3h75.5v103.9h-159.2v-8.4M237.6 75.8h1.2M114.6 172.3v2.8h50.9v35h14.5v-7.1" fill="none" stroke="#f8e38c" stroke-width=".3"/>
<!-- layer: __TS__eSymbol -->
<g fill="none" stroke="#08f" stroke-width=".3">
<path d="M118 215.5l2.8 2.9M120.8 215.5l-2.8 2.9M156.7 214.9l-2.3 2.1 .7 .9M157.2 210.5l-2.4 2.1 .8 .8M159.6 210.9l.7 .9-2.3 2.1M160.1 206.5l.7 .8-2.4 2.1"/>
<circle cx="119.4" cy="217" r="3"/>
<circle cx="157.4" cy="214.4" r=".8"/>
<circle cx="157.8" cy="209.9" r=".8"/>
</g>
<g fill="#000" stroke="#000" stroke-width=".3">
<path d="M175 203l16-2v2z"/>
<path d="M188.3 197.4l.8 .9h-1.3zM187.8 198.3l-.6 1 1.9-1z"/>
<path d="M194.2 191.5h.3zM194.1 191.5h.4z"/>
<path d="M194.1 191.5l.5 .1zM193.9 191.6h.7z"/>
<path d="M194.1 193h.4zM194.1 193l.2 .1z"/>
<path d="M193.9 191.6l.8 .1zM193.8 191.7h.9z"/>
<path d="M193.9 193h.7zM193.9 193h.6z"/>
<path d="M193.8 191.7h1.1zM193.7 191.7h1.2z"/>
<path d="M193.8 192.9h.9zM193.8 192.9l.8 .1z"/>
<path d="M193.7 191.7l1.2 .2zM193.7 191.7l1.2 .2h-1.3z"/>
<path d="M193.7 192.8h1.2zM193.7 192.8l1 .1z"/>
<path d="M193.6 191.9l1.4 .1zM193.6 191.9l1.4 .1h-1.5z"/>
<path d="M193.6 192.7h1.3zM193.6 192.7l1.3 .1z"/>
<path d="M193.5 192l1.6 .1zM193.5 192l1.6 .1z"/>
<path d="M193.5 192.6h1.5zM193.5 192.6l1.4 .1z"/>
<path d="M193.5 192.1l1.6 .2zM193.5 192.1l1.6 .2z"/>
<path d="M193.5 192.4h1.6zM193.5 192.4l1.5 .2z"/>
<path d="M193.5 192.3h1.6zM193.5 192.3l1.6 .1z"/>
<path d="M198.2 195.8l.9 .9h-1.4zM197.7 196.7l-.6 1.1 2-1.1z"/>
<path d="M204.2 189.9h.2zM204 189.9h.4z"/>
<path d="M204 189.9l.6 .1zM203.9 190h.7z"/>
<path d="M204 191.5h.4zM204 191.5h.3z"/>
<path d="M203.9 190l.8 .1zM203.8 190.1h.9z"/>
<path d="M203.9 191.4h.7zM203.9 191.4l.5 .1z"/>
<path d="M203.8 190.1l1 .1zM203.6 190.2h1.2z"/>
<path d="M203.8 191.3h.9zM203.8 191.3l.8 .1z"/>
<path d="M203.6 190.2l1.3 .1zM203.6 190.2l1.3 .1z"/>
<path d="M203.6 191.2h1.2zM203.6 191.2l1.1 .1z"/>
<path d="M203.5 190.3l1.5 .1zM203.5 190.3l1.5 .1z"/>
<path d="M203.5 191.1h1.4zM203.5 191.1l1.3 .1z"/>
<path d="M203.5 190.4l1.5 .1zM203.5 190.4l1.5 .1z"/>
<path d="M203.5 191h1.5zM203.5 191l1.4 .1z"/>
<path d="M203.4 190.5l1.6 .2zM203.4 190.5l1.6 .2z"/>
<path d="M203.4 190.8h1.6zM203.4 190.8l1.6 .2z"/>
<path d="M203.4 190.7h1.6zM203.4 190.7l1.6 .1z"/>
<path d="M79.5 257.9l1.9-1.1-.6 1.1zM79.5 257.9l.9 .8 .4-.8z"/>
<path d="M82 255.3h.3zM81.9 255.3h.4z"/>
<path d="M81.9 255.3l.6 .1zM81.8 255.4h.7z"/>
<path d="M81.9 256.9h.4zM81.9 256.9h.3z"/>
<path d="M81.8 255.4l.8 .1zM81.6 255.5h1z"/>
<path d="M81.8 256.8h.7zM81.8 256.8l.5 .1z"/>
<path d="M81.6 255.5l1.1 .1zM81.5 255.6h1.2z"/>
<path d="M81.6 256.7h1zM81.6 256.7l.9 .1z"/>
<path d="M81.5 255.6l1.3 .1zM81.5 255.6l1.3 .1h-1.4z"/>
<path d="M81.5 256.6h1.2zM81.5 256.6l1.1 .1z"/>
<path d="M81.4 255.7l1.4 .1zM81.4 255.7l1.4 .1z"/>
<path d="M81.4 256.5h1.4zM81.4 256.5l1.3 .1z"/>
<path d="M81.4 255.8l1.5 .2zM81.4 255.8l1.5 .2h-1.6z"/>
<path d="M81.4 256.4h1.4zM81.4 256.4l1.4 .1z"/>
<path d="M81.3 256l1.6 .1zM81.3 256l1.6 .1z"/>
<path d="M81.3 256.3h1.6zM81.3 256.3l1.5 .1z"/>
<path d="M81.3 256.1h1.6zM81.3 256.1l1.6 .2z"/>
</g>
<!-- layer: __TS__CableLine -->
<path d="M133.3 174.4h32.5v35.3h13.2v-6.7" fill="none" stroke="#663398" stroke-width=".3"/>
<!-- layer: __TS__eSymbol -->
<g fill="none" stroke="#7f00ff" stroke-width=".3">
<path d="M265.9 33.3h3.6M267.7 31.5v3.6"/>
<circle cx="267.7" cy="38.7" r="3.6"/>
<circle cx="267.8" cy="38.8" r=".76"/>
</g>
<g fill="#7f00ff" stroke="#7f00ff" stroke-width=".3">
<path d="M267.7 38h.3zM267.6 38h.4z"/>
<path d="M267.6 38l.5 .1zM267.4 38.1h.7z"/>
<path d="M267.4 38.1l.8 .1zM267.3 38.2h.9z"/>
<path d="M267.3 38.2l1 .1zM267.3 38.2l1 .1z"/>
<path d="M267.2 38.3l1.2 .1zM267.2 38.3l1.2 .1z"/>
<path d="M267.1 38.4l1.4 .1zM267.1 38.4l1.4 .1z"/>
<path d="M267.1 38.5l1.4 .1zM267.1 38.5l1.4 .1z"/>
<path d="M267 38.6l1.5 .2zM267 38.6l1.5 .2z"/>
<path d="M267 38.8h1.5zM267 38.8l1.5 .1z"/>
<path d="M267 38.9h1.5zM267 38.9l1.5 .1z"/>
<path d="M267.1 39h1.4zM267.1 39l1.3 .2z"/>
<path d="M267.1 39.2h1.3zM267.1 39.2l1.2 .1z"/>
<path d="M267.2 39.3h1.1zM267.2 39.3l1 .1z"/>
<path d="M267.3 39.4h.9zM267.3 39.4h.8z"/>
<path d="M267.4 39.4h.7zM267.4 39.4l.6 .1z"/>
<path d="M267.6 39.5h.4zM267.6 39.5h.2z"/>
</g>
<text font-size="7" x="359.9" y="230.4">Κλίμακα 20:1</text>
<g font-size="5.6">
<text x="119.6" y="46.3">IP44</text>
<text x="78.5" y="53.9">Βεράντα</text>
<text x="246.3" y="49.8">Μπάνιο</text>
<text x="363.5" y="49.1">Μπαλκόνι</text>
<text x="171.8" y="75.8">Υπνοδωμάτιο 2</text>
<text x="292.3" y="89">Υπνοδωμάτιο 1</text>
<text x="117.5" y="91.8">IP44</text>
<text x="249.5" y="99.6">Χωλ</text>
<text x="365.2" y="98.2">IP44</text>
<text x="364.6" y="127">IP44</text>
<text x="117.3" y="132.6">Κουζίνα</text>
<text x="211.4" y="164">[x2]</text>
<text x="245.6" y="162.1">Σαλόνι</text>
<text x="288.5" y="164">[x2]</text>
<text x="104.6" y="208.1">Κλιμακοστάσιο</text>
<text x="84.1" y="261.2">4</text>
</g>
<g font-size="4.9">
<text x="39.3" y="10">1</text>
<text x="89.1" y="10">2</text>
<text x="139.1" y="10">3</text>
<text x="189.2" y="10">4</text>
<text x="239.1" y="10">5</text>
<text x="289.1" y="10">6</text>
<text x="339.1" y="10">7</text>
<text x="389.1" y="10">8</text>
<text x="16.3" y="25.7">A</text>
<text x="16.3" y="75.7">B</text>
<text x="16.2" y="125.8">C</text>
<text x="16" y="175.7">D</text>
<text x="16" y="225.7">E</text>
<text x="16" y="269.2">F</text>
</g>
<g font-size="4.4">
<text x="307.8" y="265.8">Τίτλος, Υπότιτλος</text>
<text x="307.6" y="275.9">1ος Όροφος</text>
<text x="307.8" y="270.8">Κάτοψη</text>
</g>
<g font-size="3.7">
<text x="231.9" y="252.9">E.Y.T.H.M.</text>
<text x="232" y="282.9">ΣΧΟΛΗ ΗΜΜΥ</text>
<text x="363" y="282.7">03.01.2025</text>
</g>
<g font-size="3.5">
<text x="231.4" y="247.6">Υπευθ.τμήμα</text>
<text x="351.4" y="277.6">Αναθ. Ημερομηνία Γλώσσα</text>
<text x="398.5" y="277.6">Φύλλο</text>
<text x="398.8" y="283.2">1/1</text>
</g>
<g font-size="3">
<text x="265.4" y="247.8">Τεχνικός</text>
<text x="265.5" y="251.2">Υπέυθυνος</text>
<text x="301.3" y="246.9">Δημιουργήθηκε από</text>
<text x="301.3" y="250.3">Χαράλαμπος</text>
<text x="265.5" y="254.5">Α. Δ. Πολυκράτη</text>
<text x="301.3" y="253.7">Παπαδόπουλος</text>
</g>
<g font-size="2.8">
<text x="196.3" y="196.3">1</text>
<text x="206.2" y="194.7">2</text>
</g>
</svg>
